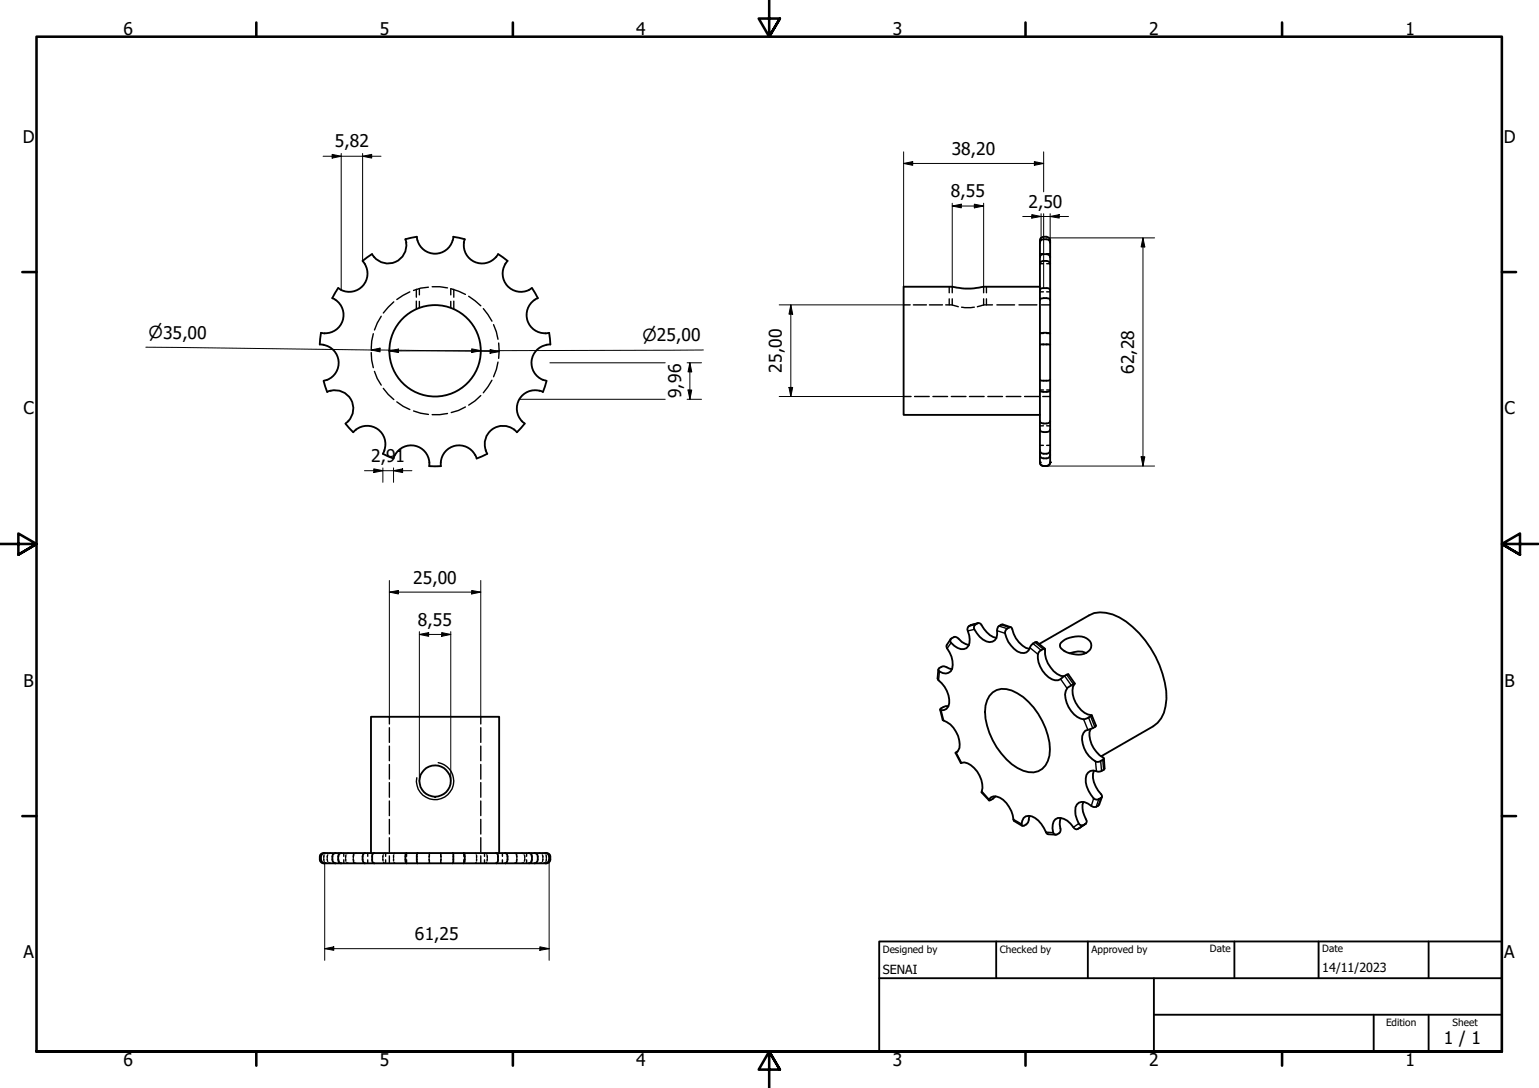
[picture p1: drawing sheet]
<svg xmlns="http://www.w3.org/2000/svg" width="420mm" height="297mm" viewBox="0 0 420 297" stroke-linecap="round" stroke-linejoin="round" font-family="sans-serif">
<!-- layer: Hidden (ISO) -->
<g fill="none" stroke="#000" stroke-width=".38">
<path d="M111.9 79.7l-3.6 2.1M113.7 79v2.1M114.5 78.8v1.7M117 78.4l-2.1 .3-2 .6M118 78.3h2.1l2.1 .3M123.1 78.8v1.7M123.2 78.9l3.9 1.5M123.9 79v2.1M259.1 78.3v1.6M260 78.3v1.6M268.5 78.3v1.6M269.3 78.3v1.6"/>
<path d="M283.9 79.7h1M283.9 72h1M283.9 69.3h1M285.8 79.7h.9M285.8 72h.9M285.8 69.3h.9M101.3 96.3l.2 2 .4 2.1M101.9 91.1l-.4 2-.2 2.1M104.1 86.3l-1.1 1.9-.8 1.9M107.5 82.4l-2.9 3.1M113.7 82.2v2.1M114.5 82.3v1.7"/>
<path d="M123.1 82.3v1.7M123.9 82.2v2.1M128 80.9l3.3 2.6M132 84.3l2.3 3.4M134.7 88.6l.8 2 .5 2M136 98.9l-.5 2-.8 2M136.1 93.6v4.2M246.7 83.2h1.8M249.4 83.2h3.5M253.7 83.2h3.6M258.2 83.2h1.8M259.1 81.6v1.6"/>
<path d="M260 83.2l1.6 .5M260 81.6v1.6M262.5 83.9h3.5M268.5 83.2l-1.7 .5M268.5 81.6v1.6M268.5 83.2h2.5M269.3 81.6v1.6M272.2 83.2h4.8M278.2 83.2h4.9M283.9 91h1M284.3 83.2h2.4M284.4 94h.6"/>
<path d="M285.6 94h.6M285.8 91h.9M102.2 101.4l.8 2 1.1 1.7M104.6 106l1.4 1.7 1.5 1.4M108.3 109.7l1.7 1.2 1.9 .9M112.9 112.2l2 .6 2.1 .3M122.2 112.9l-2.1 .3h-2.1M127.1 111.1l-1.9 1-2 .5M131.3 108l-1.6 1.5-1.7 1.1M134.3 103.8l-2.3 3.4M246.7 108.3h2M249.7 108.3h4"/>
<path d="M254.7 108.3h4M259.7 108.3h4M264.7 108.3h4M269.7 108.3h4M274.7 108.3h4M279.7 108.3h4M283.9 106.5h1M283.9 116.3h1M284.7 108.3h2M285.8 106.5h.9M285.8 116.3h.9M283.9 121.6h1"/>
<path d="M285.8 121.6h.9M106.3 195.7v2M106.3 198.7v4M131.3 195.7v2M131.3 198.7v4M106.3 203.7v4M106.3 208.7v4M106.3 213.7v4M106.3 218.7v4M131.3 203.7v4M131.3 208.7v4M131.3 213.7v4"/>
<path d="M131.3 218.7v4M88.4 234.4l.1 .8M88.5 233.4l-.1 .8M88.8 235.5l.5 .2M89.3 232.9l-.5 .1M89.3 234.4l.2 .8M89.5 233.4l-.2 .8M89.8 235.5l.5 .2M90.3 232.9l-.5 .1M92.5 232.9v.9M92.5 234.7v1M93.9 232.9v.9"/>
<path d="M93.9 234.7v1M94.4 234.4v.7M94.4 233.4v.8M94.7 235.5l.4 .2M95.1 232.9l-.4 .2M96.5 234.4v.7M96.5 233.4v.8M96.5 232.9v.9M96.5 234.7v1M96.8 235.5l.4 .2M97.2 232.9l-.4 .2M100.4 232.9v.9"/>
<path d="M100.4 234.7v1M104.5 234.4l.1 .7M104.6 233.5l-.1 .7M104.7 235.4l.3 .3M105 232.9l-.3 .3M105.3 232.9v.9M105.3 234.7v1M106.3 223.7v4M106.3 228.7v4M106.3 233.7v2M107.4 233.5v.7M107.4 234.4v.7"/>
<path d="M107.6 235.4l.2 .3M107.8 232.9l-.2 .3M111 232.9v.9M111 234.7v1M117.2 234.7v.3M117.2 234.4v1.2M117.2 232.9v.3M117.2 235.4v.3M117.2 233.5v.4M117.2 233v1.2M120.3 232.9v.3M120.3 235.4v.3"/>
<path d="M120.3 233.5l.1 .7M120.3 233v.9M120.3 234.7v.9M120.4 234.4l-.1 .6M126.6 232.9v.9M126.6 234.7v1M129.7 232.9l.3 .3M130 235.4l-.3 .3M130.1 233.5v.7M130.1 234.4v.7M131.3 223.7v4M131.3 228.7v4"/>
<path d="M131.3 233.7v2M132.3 232.9v.9M132.3 234.7v1M132.6 232.9l.2 .3M132.8 235.4l-.2 .3M133 233.5v.7M133 234.4v.7M137.2 232.9v.9M137.2 234.7v1M140.4 232.9l.4 .2M140.8 235.5l-.4 .2M141 233.4l.1 .8"/>
<path d="M141 232.9v.9M141 234.7v1M141.1 234.4l-.1 .7M142.4 232.9l.5 .2M142.9 235.5l-.5 .2M143.1 233.4l.2 .8M143.3 234.4l-.2 .7M143.8 232.9v.9M143.8 234.7v1M145.1 232.9v.9M145.1 234.7v1M147.3 232.9l.5 .1"/>
<path d="M147.8 235.5l-.5 .2M148.1 233.4l.1 .8M148.2 234.4l-.1 .8M148.2 232.9l.5 .1M148.7 235.5l-.5 .2M149 233.4l.2 .8M149.2 234.4l-.2 .8"/>
</g>
<!-- layer: Visible (ISO) -->
<g fill="none" stroke="#000" stroke-width=".51">
<path d="M92.3 78.7l-1.6 2.7M99.6 72.1a5 5 0 0 1-.9 6.3 5 5 0 0 1-6.4 .3M101.6 69.4l-2.6 1.8 .6 .9M101.6 69.4l.6 .8M123.6 65.7a5 5 0 0 1-5.3 3.5 5 5 0 0 1-4.5-4.6l-3.1 .7a5 5 0 0 1-2.3 6 5 5 0 0 1-6.3-1.1M123.6 65.6l.2-1 1.5 .3 1.6 .4-.3 1M126.7 66.3a5 5 0 0 0 2.9 5.2 5 5 0 0 0 5.8-1.3M136 69.4l-.6 .8M136 69.4l2.6 1.8-.7 .9M138 72.1a5 5 0 0 0 .8 6.3 5 5 0 0 0 6.4 .3M145.3 78.7l1.5 2.7-.9 .5M283.9 78.3h-15.4a18.3 18.3 0 0 1-8.5 0h-13.3v35h37.2"/>
<path d="M283.9 79.2a1.78 1.78 0 0 1 2.2-.5l.6 .5M283.9 72.1a1.53 1.53 0 0 1 2.5-.6l.3 .6M283.9 70.2a1.53 1.53 0 0 1 2.5-.6l.3 .6M283.9 66.3a1.48 1.48 0 0 1 2.5-.7l.3 .7M284.2 64.9a1.57 1.57 0 0 1 2.5 .7v60.6a1.45 1.45 0 0 1-1.4 1.1 1.45 1.45 0 0 1-1.4-1.1v-60.6zM87.6 90.9l-.3 3.2h1M87.6 90.9l1 .1M88.3 94.2a5 5 0 0 1 4.2 4.8 5 5 0 0 1-4.1 4.9M90.7 81.4l.9 .5M91.6 81.9a5 5 0 0 1 1.9 5.6 5 5 0 0 1-4.9 3.5M146 81.9a5 5 0 0 0-2 5.6 5 5 0 0 0 4.9 3.5M149.2 94.2a5 5 0 0 0-4.1 4.8 5 5 0 0 0 4.1 4.9"/>
<path d="M149.9 90.9l-1 .1M149.9 90.9l.4 3.2M150.2 94l-1 .1M283.9 94.1h2.8M283.9 91l1-.1 1.8 .1M283.9 81.9a.78 .78 0 0 1 1-.5h.8a.89 .89 0 0 1 1 .5M88.3 104l1 3M89.3 107a5 5 0 0 1 6.2 1.6 5 5 0 0 1-.4 6.4M94.3 115.7l2.1 2.3M95.1 115l-.7 .6M97.2 117.3a5 5 0 0 1 6-.1 5 5 0 0 1 1.7 5.7M97.2 117.3l-.7 .7"/>
<path d="M140.4 117.3a5 5 0 0 0-6.4 .3 5 5 0 0 0-1 6.3l-2.9 1.3M140.4 117.3l.7 .7M142.4 115l.9 .6M143.2 115.7l-2.1 2.3M148.2 107a5 5 0 0 0-6.2 1.6 5 5 0 0 0 .5 6.4M149.2 104l-1 3M283.9 103.7a3.7 3.7 0 0 0 2.8 0M283.9 106.7a3 3 0 0 0 2.8 0M283.9 115a1.75 1.75 0 0 0 2.5 .4l.3-.4M283.9 117.3a1.68 1.68 0 0 0 2.5 .5l.3-.5M105 122.9l-.5 1 2.9 1.3a5 5 0 0 1 5.8-3.5 5 5 0 0 1 4 5.5M117.2 127.3h3.2"/>
<path d="M130.1 125.1a5 5 0 0 0-5.8-3.4 5 5 0 0 0-3.9 5.5M283.9 126.3a.98 .98 0 0 0 1 .9M283.9 122.9a1.48 1.48 0 0 0 2.5 .7l.3-.7M283.9 124.2a1.48 1.48 0 0 0 2.5 .7l.3-.7M286.7 126.3a.98 .98 0 0 1-1 .9M259.6 174.4l-1.2 1.7 .2 .9a5.9 5.9 0 0 1 1 6.2 2.22 2.22 0 0 1-3.4-.4l.3-.4a2.01 2.01 0 0 1 2.7 .1l.7 .2M267.1 170.1l-2.1 .5a1.21 1.21 0 0 0-.8 1.7 4.4 4.4 0 0 1-.4 4.7 3.7 3.7 0 0 1-4.3-1.8 1.27 1.27 0 0 1 .8-1.2 1.27 1.27 0 0 1 1.4 .4l.9 .8 1.9 .9M276 171.2l-2.3-.7a1.49 1.49 0 0 0-1.5 1.7 2.33 2.33 0 0 1-2.1 3.1 6.1 6.1 0 0 1-4.2-3.9 1.15 1.15 0 0 1 .7-1.2 1.15 1.15 0 0 1 1.4 .5 6.8 6.8 0 0 0 4 3.5M283.7 175.8l13.6-7.8a8.3 8.3 0 0 1 8.3 .6 27.2 27.2 0 0 1 12.9 22.2 8.9 8.9 0 0 1-3.7 7.5l-14.2 8.2M285.2 177.1l-2.1-1.8a2.85 2.85 0 0 0-2.3 2.3 2.25 2.25 0 0 1-3.1 .2 7.3 7.3 0 0 1-3.3-5.3 1.7 1.7 0 0 1 1.6-1.3l.2 .2a8.1 8.1 0 0 0 3.9 5.5l1 .3M289.7 175.4a6.8 6.8 0 0 1 7-1.1 2.21 2.21 0 0 1 1.2 2.3 2.21 2.21 0 0 1-1.9 1.9 6.6 6.6 0 0 1-6.6-1.9v-.8zM296.5 178.3a5.7 5.7 0 0 0-4.5 .1"/>
<path d="M256.2 182.8l-.2 2.7a7.3 7.3 0 0 1 2.9 7.4 1.63 1.63 0 0 1-2.2 .8l.9-.7 1.3-.2M256.7 193.7l.7 2.9a7.3 7.3 0 0 1 4.5 7.6l-.3 .8-.7 .5 .5-.3M271 189a5.5 5.5 0 0 1 6.7 .3 19.4 19.4 0 0 1 8.9 15.3 5.5 5.5 0 0 1-4.4 6.3 11.3 11.3 0 0 1-8.8-5.2 18.5 18.5 0 0 1-4.4-13.1l1.1-2.6zM290.5 184.6a6.6 6.6 0 0 1-5.2-6l-.1-1.5a2.16 2.16 0 0 0-1.9 2.6 7.1 7.1 0 0 0 4.7 6 3.9 3.9 0 0 0 2.6-1.2l1.1-.4 1.7 2.5M291.5 187.7l1.9-1.1a4.8 4.8 0 0 0 .3 5.3 5.7 5.7 0 0 0 4.4 3.4 3.2 3.2 0 0 1-4.9-.2 7.2 7.2 0 0 1-2.2-6.5zM298.1 195.3l1.1 2.8a5.9 5.9 0 0 1-2.9 1.4 3.3 3.3 0 0 0-.7 3.6 7.2 7.2 0 0 0 3.8 4.9l.8-.1 1.2-.8a8.7 8.7 0 0 1-4-7.2l.4-.8M260.9 205.5l1.4 2.8a2.46 2.46 0 0 1 2.7 .6 7.1 7.1 0 0 1 3 7.4l2 2.2M271.8 217.4l-1.4 1h-.5a1.94 1.94 0 0 1 3.1-.6 8.8 8.8 0 0 1 3.9 6.3l2.2 1.4M300.9 217.5l-.8 2.1a1.46 1.46 0 0 1-2.2 .4 2.76 2.76 0 0 0-3.9-.4 5.4 5.4 0 0 0 .8 5.6 1.15 1.15 0 0 0 1.4-.1 1.15 1.15 0 0 0 .3-1.4 5.9 5.9 0 0 1-.7-4.8M301.4 207.1l.1 2.9-1.1 .6-.7 .1a2.08 2.08 0 0 0-2.2-.1 2.08 2.08 0 0 0-1.1 1.9 7.6 7.6 0 0 0 2.5 5.7 1.62 1.62 0 0 0 2-.8l-.1-.3a8.2 8.2 0 0 1-2.4-5.8l.2-.9M87.6 233.2l.7-.3h60.9a.98 .98 0 0 1 1 1v.8a1.09 1.09 0 0 1-1 1h-60.9a1.09 1.09 0 0 1-1-1l.1-1.2zM88.6 232.9a.98 .98 0 0 0-1 1 1.62 1.62 0 0 0 .7 1.7l.3 .1"/>
<path d="M91.6 232.9a.87 .87 0 0 0-.9 1 1.5 1.5 0 0 0 .6 1.7l.3 .1M93.2 232.9a.88 .88 0 0 0-.9 1 1.62 1.62 0 0 0 .5 1.7l.4 .1M99.6 232.9a1.67 1.67 0 0 0-.4 2.5l.4 .3M101.3 232.9v-37.2h35v37.2M102.2 232.9a.73 .73 0 0 0-.6 1 1.86 1.86 0 0 0 .3 1.7l.3 .1M110.9 232.9a3.8 3.8 0 0 0 0 2.7v.1M114 232.9l-.2 .6 .2 2.2M123.6 232.9l.2 .3v2.2l-.2 .3M126.6 232.9a3.8 3.8 0 0 1 .1 2.7l-.1 .1M135.4 232.9a.75 .75 0 0 1 .6 1 1.53 1.53 0 0 1-.6 1.8M137.9 232.9a1.67 1.67 0 0 1 .5 2.5l-.5 .3M144.4 232.9a.88 .88 0 0 1 .8 1 1.62 1.62 0 0 1-.5 1.7l-.3 .1"/>
<path d="M145.9 232.9a.87 .87 0 0 1 .9 1 1.5 1.5 0 0 1-.6 1.7l-.3 .1M148.9 232.9a.98 .98 0 0 1 1 1 1.62 1.62 0 0 1-.6 1.7l-.4 .1M281.1 222.7l-.2 .6a1.88 1.88 0 0 1-1.8 2.1l-.1-.1a2.13 2.13 0 0 1 1-2.4 2.13 2.13 0 0 1 2.6 .4 9.2 9.2 0 0 1 3.2 4.3l.3 .2 2.1 .1M289.6 223.3a5.2 5.2 0 0 0 0 3.3 1.24 1.24 0 0 1-1.9 1 3.2 3.2 0 0 1 1.1-4.3 5.1 5.1 0 0 1 4.5 2.9l.6 .2 .4-.1 2.1-1.5"/>
<circle cx="118.8" cy="95.8" r="12.5"/>
<circle cx="118.7" cy="213.3" r="4.3"/>
</g>
<!-- layer: Visible Narrow (ISO) -->
<g fill="none" stroke="#000" stroke-width=".38">
<path d="M259.7 175.5l-1.1 1.5M266 171.8l-1.8 .5M266.3 170.5l-1.8 .5M266.9 170.2l-1.9 .4M272.2 172.2l2.2 .7M272.7 170.9l2.3 .7M273.3 170.5l2.2 .8M281.2 176.8l2.1 1.8M282 175.7l2.2 1.8M282.6 175.4l2.2 1.8M256.5 183.3l-.3 2.4M256.9 193.9l.7 2.8"/>
<path d="M289.6 185.4l1.7 2.5M290.6 184.5l1.9 2.6M291.2 184.2l1.9 2.6M295.8 196.4l1.2 2.8M297.2 195.9l1.1 2.9M297.8 195.6l1.1 2.9M119.6 208.2a5.1 5.1 0 0 1 4.2 5.9 5.1 5.1 0 0 1-5.9 4.1 5.1 5.1 0 0 1-4.1-5.9M261 205.5l1.5 2.8M268 216l2 2.2M298.6 218l-.7 2M299.1 207.9l.2 2.7M300 218.2l-.7 2.1"/>
<path d="M300.5 207.8l.2 2.7M300.5 217.9l-.7 2M301.1 207.4l.2 2.8M276.7 223.7l2.2 1.3M285.6 227.2l1.9 .1M294.5 224.8l-1.4 1.1M295.8 225.3l-1.5 1M296.4 225l-1.6 1"/>
</g>
<!-- layer: Visible (ISO) -->
<g fill="#000">
<circle cx="283.9" cy="126.2" r=".25"/>
<circle cx="286.7" cy="126.2" r=".25"/>
</g>
<!-- layer: Border (ISO) -->
<g fill="none" stroke="#000" stroke-width=".7">
<path d="M70 6.1v3.9M140 6.1v3.9M210 0v10l-2.9-4.9h5.8l-2.9 4.9 2.9-4.9M280 6.1v3.9M350 6.1v3.9M6.1 74.3h3.9M410 74.3h3.9M0 148.5h10l-5-2.8v5.7l5-2.9-5 2.9M420 148.5h-10l5-2.8v5.7l-5-2.9 5 2.9M6.1 222.8h3.9M410 222.8h3.9M10 287.1v-277.1h400v277.1h-400h400"/>
<path d="M70 287.1v3.8M140 287.1v3.8M212.9 292l-2.9-4.9 2.9 4.9h-5.8l2.9-4.9v9.9M280 287.1v3.8M350 287.1v3.8"/>
</g>
<!-- layer: Title (ISO) -->
<path d="M240 257h170v30.1h-170zM272 257v10.1M297 257v10.1M337 257v10.1M360 257v10.1M390 257v10.1M240 267.1h170M315 277h95M315 267.1v20M375 277v10.1M390 277v10.1" fill="none" stroke="#000" stroke-width=".51"/>
<!-- layer: Dimension (ISO) -->
<g fill="none" stroke="#000" stroke-width=".27">
<path d="M88.2 42.7h15.8M90.7 42.1l2.5 .6-2.5 .5zM93.2 41.9v37.3M99 42.7l2.5-.6v1.1zM99 41.9v29.3M246.7 44.6l2.5-.5v1zM246.7 44.6h38.2M246.7 41.5v36.8M260 56.2l2.4-.5v1.1zM260 56.2h8.5M260 55.5v22.8M266 55.7l2.5 .5-2.5 .6z"/>
<path d="M268.5 55.5v22.8M279.2 59.1h12.5M281.7 58.6l2.5 .5-2.5 .4zM282.4 44.1l2.5 .5-2.5 .5zM284.2 58.3v7.3M284.9 41.5v10.9M284.9 58.3v20.4M286.7 59.1l2.5-.5v.9zM286.7 58.3v8M286.4 64.9h28.8M312 64.9l.5 2.5h-1zM312 64.9v62.3"/>
<path d="M39.8 94.8l96.5 1.2M101.3 95.6l2.5-.6v1.1zM106.3 95.8l2.5-.5v1zM128.8 95.2l2.5 .5-2.5 .6zM133.8 95.4l2.5 .6-2.5 .4zM150.1 99h31.5M187.6 99h3.9M188.3 99l.5 2.5h-1zM188.3 99v10M192 95.6l-85.7 .2M212.7 83.2h34M215.9 83.2l.5 2.6h-1z"/>
<path d="M215.9 83.2v25.1M141.7 109h39.9M187.6 109h3.9M187.8 106.5h1l-.5 2.5zM212.7 108.3h34M215.4 105.8h1l-.5 2.5zM99.5 128.5h13M102 128l2.5 .5-2.5 .5zM104.5 127.7v4M107.4 128.5l2.5-.5v1zM107.4 127.7v4M285.7 127.2h29.5"/>
<path d="M311.5 124.7h1l-.5 2.5zM106.3 158.5v37.2M131.3 158.5v37.2M106.3 161.7l2.5-.5v1zM106.3 161.7h25M114.5 173.2l2.5-.5v1zM114.5 173.2h8.6M114.5 172.5v40.7M120.6 172.7l2.5 .5-2.5 .5zM123.1 172.5v40.7M128.8 161.2l2.5 .5-2.5 .5zM88.6 235.7v26.5"/>
<path d="M149.9 234.7v27.5M88.6 259l2.5-.5v.9zM88.6 259h61.3M147.4 258.5l2.5 .5-2.5 .4z"/>
</g>
<g fill="#000">
<path d="M90.7 42.1l2.5 .6-2.5 .5z" fill-rule="evenodd"/>
<path d="M99 42.7l2.5-.6v1.1z" fill-rule="evenodd"/>
<path d="M246.7 44.6l2.5-.5v1z" fill-rule="evenodd"/>
<path d="M260 56.2l2.4-.5v1.1z" fill-rule="evenodd"/>
<path d="M266 55.7l2.5 .5-2.5 .6z" fill-rule="evenodd"/>
<path d="M281.7 58.6l2.5 .5-2.5 .4z" fill-rule="evenodd"/>
<path d="M282.4 44.1l2.5 .5-2.5 .5z" fill-rule="evenodd"/>
<path d="M286.7 59.1l2.5-.5v.9z" fill-rule="evenodd"/>
<path d="M312 64.9l.5 2.5h-1z" fill-rule="evenodd"/>
<path d="M101.3 95.6l2.5-.6v1.1z" fill-rule="evenodd"/>
<path d="M106.3 95.8l2.5-.5v1z" fill-rule="evenodd"/>
<path d="M128.8 95.2l2.5 .5-2.5 .6z" fill-rule="evenodd"/>
<path d="M133.8 95.4l2.5 .6-2.5 .4z" fill-rule="evenodd"/>
<path d="M215.9 83.2l.5 2.6h-1z" fill-rule="evenodd"/>
<path d="M187.8 106.5h1l-.5 2.5z" fill-rule="evenodd"/>
<path d="M188.3 99l.5 2.5h-1z" fill-rule="evenodd"/>
<path d="M215.4 105.8h1l-.5 2.5z" fill-rule="evenodd"/>
<path d="M102 128l2.5 .5-2.5 .5z" fill-rule="evenodd"/>
<path d="M107.4 128.5l2.5-.5v1z" fill-rule="evenodd"/>
<path d="M311.5 124.7h1l-.5 2.5z" fill-rule="evenodd"/>
<path d="M106.3 161.7l2.5-.5v1z" fill-rule="evenodd"/>
<path d="M114.5 173.2l2.5-.5v1z" fill-rule="evenodd"/>
<path d="M120.6 172.7l2.5 .5-2.5 .5z" fill-rule="evenodd"/>
<path d="M128.8 161.2l2.5 .5-2.5 .5z" fill-rule="evenodd"/>
<path d="M88.6 259l2.5-.5v.9z" fill-rule="evenodd"/>
<path d="M147.4 258.5l2.5 .5-2.5 .4z" fill-rule="evenodd"/>
</g>
<g font-size="4.8">
<text x="33.7" y="9.6">6</text>
<text x="103.7" y="9.6">5</text>
<text x="173.7" y="9.6">4</text>
<text x="243.7" y="9.6">3</text>
<text x="313.7" y="9.6">2</text>
<text x="383.7" y="9.6">1</text>
<text x="6.2" y="38.9">D</text>
<text x="91.4" y="40.2">5,82</text>
<text x="410.5" y="38.9">D</text>
<text x="259.8" y="42.3">38,20</text>
<text x="259.6" y="53.8">8,55</text>
<text x="280.8" y="56.7">2,50</text>
<text x="213.5" y="101.7" transform="rotate(-90 213.5 101.7)">25,00</text>
<text x="309.6" y="102" transform="rotate(-90 309.6 102)">62,28</text>
<text x="6.4" y="113.1">C</text>
<text x="185.9" y="108.7" transform="rotate(-90 185.9 108.7)">9,96</text>
<text x="410.7" y="113.1">C</text>
<text x="101.3" y="126.1">2,91</text>
<text x="112.8" y="159.3">25,00</text>
<text x="114.1" y="170.9">8,55</text>
<text x="6.4" y="187.4">B</text>
<text x="410.7" y="187.4">B</text>
<text x="113.3" y="256.6">61,25</text>
<text x="6.4" y="261.7">A</text>
<text x="410.7" y="261.7">A</text>
<text x="394.2" y="285">1 / 1</text>
<text x="33.7" y="290.9">6</text>
<text x="103.7" y="290.9">5</text>
<text x="173.7" y="290.9">4</text>
<text x="243.7" y="290.9">3</text>
<text x="313.7" y="290.9">2</text>
<text x="383.7" y="290.9">1</text>
</g>
<g font-size="4.6">
<text x="40.6" y="92.4" transform="rotate(1 40.6 92.4)">⌀35,00</text>
<text x="175.4" y="93.2">⌀25,00</text>
</g>
<g font-size="3.4">
<text x="241" y="266">SENAI</text>
<text x="361" y="265.5">14/11/2023</text>
</g>
<g font-size="2.7">
<text x="241" y="260.1">Designed by</text>
<text x="273" y="260.1">Checked by</text>
<text x="298" y="260.1">Approved by</text>
<text x="330.3" y="260">Date</text>
<text x="361" y="260">Date</text>
<text x="378.4" y="280.1">Edition</text>
<text x="396.6" y="280.1">Sheet</text>
</g>
</svg>
